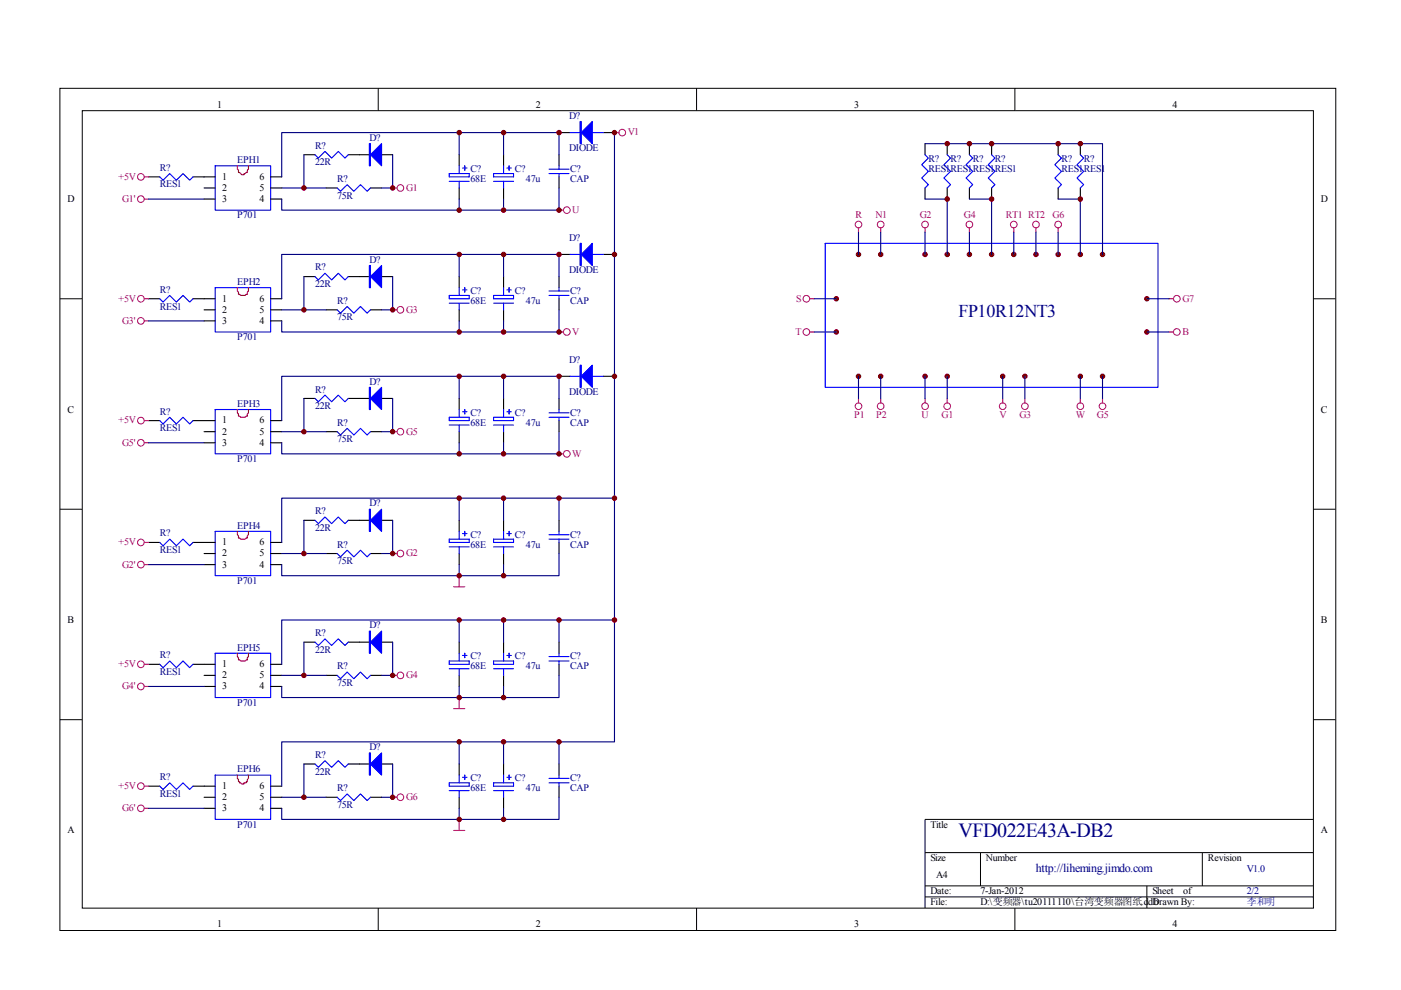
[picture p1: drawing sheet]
<svg xmlns="http://www.w3.org/2000/svg" width="297mm" height="210mm" viewBox="0 0 297 210" stroke-linecap="round" stroke-linejoin="round" font-family="sans-serif">
<g fill="none" stroke="#000" stroke-width=".21">
<path d="M12.7 18.7h270.5v178.6h-270.5zM80.2 18.7v4.7M147.7 18.7v4.7M215.2 18.7v4.7M17.4 23.5h261.1v169h-261.1zM12.7 63.3h4.7M278.4 63.3h4.7M12.7 108h4.7M278.4 108h4.7M12.7 152.6h4.7M278.4 152.6h4.7M278.4 173.7h-82.3v18.8"/>
<path d="M80.2 192.5v4.7M147.7 192.5v4.7M196.1 180.8h82.3M196.1 187.8h82.3M196.1 190.2h82.3M207.9 180.8v7M215.2 192.5v4.7M243.2 187.8v4.7M254.9 180.8v7"/>
</g>
<g fill="none" stroke="#00f" stroke-width=".23">
<path d="M33.9 37.5l.7 .7 1.4-1.4 1.4 1.4 1.4-1.4 1.4 1.4 .7-.7M45.6 35.2h11.8v9.4h-11.8zM66.8 32.8l.7 .7 1.4-1.4 1.4 1.4 1.4-1.4 1.4 1.4 .7-.7M71.5 39.9l.7 .7 1.4-1.4 1.4 1.4 1.4-1.4 1.4 1.4 .7-.7M95.2 36.8h4.3v.7h-4.3zM95.2 38.4h4.3M97.4 35.2v1.6M97.4 38.4v1.5M98.1 35.6h.9M98.5 35.2v.9M104.6 38.4h4.3M104.6 36.8h4.3v.7h-4.3z"/>
<path d="M106.8 35.2v1.6M106.8 38.4v1.5M107.5 35.6h.9M107.9 35.2v.9M116.4 36.8h4.2M116.4 35.9h4.2M118.5 35.2v.7M118.5 36.8v.7M120.9 28.1h7M196.1 32.8l.7 .7-1.4 1.4 1.4 1.4-1.4 1.4 1.4 1.5-.7 .7M200.8 32.8l.7 .7-1.4 1.4 1.4 1.4-1.4 1.4 1.4 1.5-.7 .7M205.5 32.8l.7 .7-1.4 1.4 1.4 1.4-1.4 1.4 1.4 1.5-.7 .7"/>
<path d="M210.2 32.8l.7 .7-1.4 1.4 1.4 1.4-1.4 1.4 1.4 1.5-.7 .7M224.3 32.8l.8 .7-1.5 1.4 1.5 1.4-1.5 1.4 1.5 1.5-.8 .7M229 32.8l.8 .7-1.5 1.4 1.5 1.4-1.5 1.4 1.5 1.5-.8 .7M66.8 58.6l.7 .7 1.4-1.4 1.4 1.4 1.4-1.4 1.4 1.4 .7-.7M120.9 53.9h7M175 51.6h70.5v30.5h-70.5zM33.9 63.3l.7 .7 1.4-1.4 1.4 1.4 1.4-1.4 1.4 1.4 .7-.7M45.6 61h11.8v9.4h-11.8zM71.5 65.7l.7 .7 1.4-1.4 1.4 1.4 1.4-1.4 1.4 1.4 .7-.7M95.2 62.6h4.3v.7h-4.3zM95.2 64.3h4.3M97.4 61v1.6"/>
<path d="M97.4 64.3v1.4M98.1 61.5h.9M98.5 61v.9M104.6 62.6h4.3v.7h-4.3zM104.6 64.3h4.3M106.8 61v1.6M106.8 64.3v1.4M107.5 61.5h.9M107.9 61v.9M116.4 62.6h4.2M116.4 61.7h4.2M118.5 61v.7"/>
<path d="M118.5 62.6v.7M120.9 79.8h7M33.9 89.2l.7 .7 1.4-1.4 1.4 1.4 1.4-1.4 1.4 1.4 .7-.7M45.6 86.8h11.8v9.4h-11.8zM66.8 84.5l.7 .7 1.4-1.4 1.4 1.4 1.4-1.4 1.4 1.4 .7-.7M71.5 91.5l.7 .7 1.4-1.4 1.4 1.4 1.4-1.4 1.4 1.4 .7-.7M95.2 88.5h4.3v.7h-4.3zM95.2 90.1h4.3M97.4 86.8v1.7M97.4 90.1v1.4M98.1 87.3h.9M98.5 86.8v1"/>
<path d="M104.6 88.5h4.3v.7h-4.3zM104.6 90.1h4.3M106.8 86.8v1.7M106.8 90.1v1.4M107.5 87.3h.9M107.9 86.8v1M116.4 88.5h4.2M116.4 87.5h4.2M118.5 86.8v.7M118.5 88.5v.7M33.9 115l.7 .7 1.4-1.4 1.4 1.4 1.4-1.4 1.4 1.4 .7-.7M45.6 112.7h11.8v9.4h-11.8z"/>
<path d="M66.8 110.3l.7 .7 1.4-1.4 1.4 1.4 1.4-1.4 1.4 1.4 .7-.7M71.5 117.4l.7 .7 1.4-1.4 1.4 1.4 1.4-1.4 1.4 1.4 .7-.7M95.2 114.3h4.3v.7h-4.3zM95.2 116h4.3M97.4 112.7v1.6M97.4 116v1.4M98.1 113.1h.9M98.5 112.7v.9M104.6 114.3h4.3v.7h-4.3zM104.6 116h4.3M106.8 112.7v1.6M106.8 116v1.4"/>
<path d="M107.5 113.1h.9M107.9 112.7v.9M116.4 114.3h4.2M116.4 113.4h4.2M118.5 112.7v.7M118.5 114.3v.7M45.6 138.5h11.8v9.4h-11.8zM66.8 136.2l.7 .7 1.4-1.5 1.4 1.5 1.4-1.5 1.4 1.5 .7-.7M97.4 138.5v1.6M98.1 139h.9M98.5 138.5v.9M106.8 138.5v1.6"/>
<path d="M107.5 139h.9M107.9 138.5v.9M116.4 139.2h4.2M118.5 138.5v.7M33.9 140.9l.7 .7 1.4-1.5 1.4 1.5 1.4-1.5 1.4 1.5 .7-.7M71.5 143.2l.7 .7 1.4-1.4 1.4 1.4 1.4-1.4 1.4 1.4 .7-.7M95.2 140.1h4.3v.8h-4.3zM95.2 141.8h4.3M97.4 141.8v1.4M104.6 140.1h4.3v.8h-4.3zM104.6 141.8h4.3M106.8 141.8v1.4"/>
<path d="M116.4 140.1h4.2M118.5 140.1v.8M33.9 166.7l.7 .7 1.4-1.4 1.4 1.4 1.4-1.4 1.4 1.4 .7-.7M45.6 164.3h11.8v9.4h-11.8zM66.8 162l.7 .7 1.4-1.4 1.4 1.4 1.4-1.4 1.4 1.4 .7-.7M71.5 169l.7 .7 1.4-1.4 1.4 1.4 1.4-1.4 1.4 1.4 .7-.7M95.2 166h4.3v.7h-4.3zM95.2 167.6h4.3M97.4 164.3v1.7M97.4 167.6v1.4M98.1 164.8h.9M98.5 164.3v1"/>
<path d="M104.6 166h4.3v.7h-4.3zM104.6 167.6h4.3M106.8 164.3v1.7M106.8 167.6v1.4M107.5 164.8h.9M107.9 164.3v1M116.4 166h4.2M116.4 165h4.2M118.5 164.3v.7M118.5 166v.7"/>
</g>
<g fill="none" stroke="#000" stroke-width=".23">
<path d="M31.5 37.5h2.4M40.9 37.5h4.7M43.3 39.9h2.3M57.4 37.5h2.3M57.4 39.9h2.3M64.4 32.8h2.4M69.1 39.9h2.4M73.8 32.8h4.7M78.5 39.9h2.4M80.9 32.8h2.3M97.4 32.8v2.4M97.4 39.9v2.3"/>
<path d="M106.8 32.8v2.4M106.8 39.9v2.3M118.5 28.1h2.4M118.5 32.8v2.4M118.5 37.5v2.4M127.9 28.1h2.4M196.1 30.5v2.3M196.1 39.9v2.3M200.8 30.5v2.3M200.8 39.9v2.3M205.5 30.5v2.3M205.5 39.9v2.3"/>
<path d="M210.2 30.5v2.3M210.2 39.9v2.3M224.3 30.5v2.3M224.3 39.9v2.3M229 30.5v2.3M229 39.9v2.3M43.3 42.2h2.3M57.4 42.2h2.3M64.4 58.6h2.4M73.8 58.6h4.7M80.9 58.6h2.3M97.4 58.6v2.4"/>
<path d="M106.8 58.6v2.4M118.5 58.6v2.4M118.5 53.9h2.4M127.9 53.9h2.4M31.5 63.3h2.4M40.9 63.3h4.7M43.3 65.7h2.3M43.3 68h2.3M57.4 63.3h2.3M57.4 65.7h2.3M57.4 68h2.3M69.1 65.7h2.4"/>
<path d="M78.5 65.7h2.4M97.4 65.7v2.3M106.8 65.7v2.3M118.5 63.3v2.4M118.5 79.8h2.4M127.9 79.8h2.4M31.5 89.2h2.4M40.9 89.2h4.7M43.3 91.5h2.3M43.3 93.9h2.3M57.4 89.2h2.3M57.4 91.5h2.3"/>
<path d="M57.4 93.9h2.3M64.4 84.5h2.4M69.1 91.5h2.4M73.8 84.5h4.7M78.5 91.5h2.4M80.9 84.5h2.3M97.4 84.5v2.3M97.4 91.5v2.4M106.8 84.5v2.3M106.8 91.5v2.4M118.5 84.5v2.3M118.5 89.2v2.3"/>
<path d="M31.5 115h2.4M40.9 115h4.7M43.3 117.4h2.3M43.3 119.7h2.3M57.4 115h2.3M57.4 117.4h2.3M57.4 119.7h2.3M64.4 110.3h2.4M69.1 117.4h2.4M73.8 110.3h4.7M78.5 117.4h2.4M80.9 110.3h2.3"/>
<path d="M97.4 110.3v2.4M97.4 117.4v2.3M106.8 110.3v2.4M106.8 117.4v2.3M118.5 110.3v2.4M118.5 115v2.4M64.4 136.2h2.4M73.8 136.2h4.7M80.9 136.2h2.3M97.4 136.2v2.3M106.8 136.2v2.3M118.5 136.2v2.3"/>
<path d="M31.5 140.9h2.4M40.9 140.9h4.7M43.3 143.2h2.3M43.3 145.5h2.3M57.4 140.9h2.3M57.4 143.2h2.3M57.4 145.5h2.3M69.1 143.2h2.4M78.5 143.2h2.4M97.4 143.2v2.3M106.8 143.2v2.3M118.5 140.9v2.3"/>
<path d="M31.5 166.7h2.4M40.9 166.7h4.7M43.3 169h2.3M43.3 171.4h2.3M57.4 166.7h2.3M57.4 169h2.3M57.4 171.4h2.3M64.4 162h2.4M69.1 169h2.4M73.8 162h4.7M78.5 169h2.4M80.9 162h2.3"/>
<path d="M97.4 162v2.3M97.4 169v2.4M106.8 162v2.3M106.8 169v2.4M118.5 162v2.3M118.5 166.7v2.3"/>
</g>
<path d="M50.3 35.2v.7l.3 .2v.5h.2a.74 .74 0 0 0 .9 .4v-.2l.7-.2v-.5l.3-.2v-.7M50.3 61v.7l.3 .2v.5a1.97 1.97 0 0 0 1.8 0v-.5l.3-.2v-.7M50.3 86.8v.7l.3 .3v.4a1.97 1.97 0 0 0 1.8 0v-.4l.3-.3v-.7M50.3 112.7v.7l.3 .2v.5a2.01 2.01 0 0 0 1.8 0v-.5l.3-.2v-.7M50.3 138.5v.7l.3 .2v.5a2.01 2.01 0 0 0 1.8 0v-.5l.3-.2v-.7M50.3 164.3v.7l.3 .3v.4h.2v.3l.5 .2h.4v-.2h.5v-.3h.2v-.4l.3-.3v-.7" fill="none" stroke="#f00" stroke-width=".23"/>
<g fill="none" stroke="#a1006a" stroke-width=".21">
<circle cx="29.9" cy="37.5" r=".7"/>
<circle cx="84.9" cy="39.9" r=".7"/>
<circle cx="131.9" cy="28.1" r=".71"/>
<circle cx="29.9" cy="42.2" r=".7"/>
<circle cx="120.2" cy="44.6" r=".71"/>
<circle cx="182" cy="47.6" r=".7"/>
<circle cx="186.7" cy="47.6" r=".71"/>
<circle cx="196.1" cy="47.6" r=".71"/>
<circle cx="205.5" cy="47.6" r=".7"/>
<circle cx="214.9" cy="47.6" r=".71"/>
<circle cx="219.6" cy="47.6" r=".71"/>
<circle cx="224.3" cy="47.6" r=".71"/>
<circle cx="29.9" cy="68" r=".71"/>
<circle cx="29.9" cy="63.3" r=".7"/>
<circle cx="84.9" cy="65.7" r=".71"/>
<circle cx="120.2" cy="70.4" r=".71"/>
<circle cx="171" cy="70.4" r=".71"/>
<circle cx="171" cy="63.3" r=".71"/>
<circle cx="249.5" cy="70.4" r=".71"/>
<circle cx="249.5" cy="63.3" r=".71"/>
<circle cx="29.9" cy="93.9" r=".7"/>
<circle cx="29.9" cy="89.2" r=".7"/>
<circle cx="84.9" cy="91.5" r=".7"/>
<circle cx="120.2" cy="96.2" r=".71"/>
<circle cx="182" cy="86.1" r=".7"/>
<circle cx="186.7" cy="86.1" r=".71"/>
<circle cx="196.1" cy="86.1" r=".71"/>
<circle cx="200.8" cy="86.1" r=".7"/>
<circle cx="212.6" cy="86.1" r=".71"/>
<circle cx="217.3" cy="86.1" r=".7"/>
<circle cx="229" cy="86.1" r=".7"/>
<circle cx="233.8" cy="86.1" r=".71"/>
<circle cx="29.9" cy="115" r=".7"/>
<circle cx="29.9" cy="119.7" r=".7"/>
<circle cx="84.9" cy="117.4" r=".7"/>
<circle cx="29.9" cy="145.5" r=".71"/>
<circle cx="29.9" cy="140.8" r=".71"/>
<circle cx="84.9" cy="143.2" r=".71"/>
<circle cx="29.9" cy="171.4" r=".7"/>
<circle cx="29.9" cy="166.7" r=".7"/>
<circle cx="84.9" cy="169" r=".7"/>
</g>
<g fill="none" stroke="#a1006a" stroke-width=".23">
<path d="M30.6 37.5h.9M83.2 39.9h1M130.3 28.1h.9M30.6 42.2h.9M118.5 44.6h1M182 48.3v1M186.7 48.3v1M196.1 48.3v1M205.5 48.3v1M214.9 48.3v1M219.6 48.3v1M224.3 48.3v1"/>
<path d="M30.6 63.3h.9M30.6 68h.9M83.2 65.7h1M118.5 70.4h1M171.7 63.3h.9M171.7 70.4h.9M247.9 63.3h.9M247.9 70.4h.9M30.6 89.2h.9M30.6 93.9h.9M83.2 91.5h1M118.5 96.2h1"/>
<path d="M182 84.5v.9M186.7 84.5v.9M196.1 84.5v.9M200.8 84.5v.9M212.6 84.5v.9M217.3 84.5v.9M229 84.5v.9M233.8 84.5v.9M30.6 115h.9M30.6 119.7h.9M83.2 117.4h1M96.2 124.4h2.3"/>
<path d="M97.4 122.1v2.3M30.6 140.9h.9M30.6 145.5h.9M83.2 143.2h1M96.2 150.2h2.3M97.4 147.9v2.3M30.6 166.7h.9M30.6 171.4h.9M83.2 169h1M96.2 176.1h2.3M97.4 173.7v2.4"/>
</g>
<g fill="#00f" stroke="#00f" stroke-width=".23">
<path d="M78.5 32.8l2.4-2.3v4.7z"/>
<path d="M123.2 28.1l2.4-2.3v4.7z"/>
<path d="M78.5 58.6l2.4-2.3v4.7z"/>
<path d="M123.2 53.9l2.4-2.3v4.7z"/>
<path d="M78.5 84.5l2.4-2.4v4.7z"/>
<path d="M123.2 79.8l2.4-2.4v4.7z"/>
<path d="M78.5 110.3l2.4-2.3v4.7z"/>
<path d="M78.5 136.2l2.4-2.4v4.7z"/>
<path d="M78.5 162l2.4-2.4v4.7z"/>
<path d="M78.3 30.5h.2v4.7h-.2z" fill-rule="evenodd"/>
<path d="M123 25.8h.2v4.7h-.2z" fill-rule="evenodd"/>
<path d="M78.3 56.3h.2v4.7h-.2z" fill-rule="evenodd"/>
<path d="M123 51.6h.2v4.7h-.2z" fill-rule="evenodd"/>
<path d="M78.3 82.1h.2v4.7h-.2z" fill-rule="evenodd"/>
<path d="M123 77.4h.2v4.7h-.2z" fill-rule="evenodd"/>
<path d="M78.3 108h.2v4.7h-.2z" fill-rule="evenodd"/>
<path d="M78.3 133.8h.2v4.7h-.2z" fill-rule="evenodd"/>
<path d="M78.3 159.6h.2v4.7h-.2z" fill-rule="evenodd"/>
</g>
<g fill="none" stroke="#000080" stroke-width=".23">
<path d="M59.7 39.9h4.7M64.4 32.8v7.1h4.7M83.2 32.8v7.1h-2.3M97.4 28.1v4.7M106.8 28.1v4.7M118.5 32.8v-4.7h-58.8v9.4M118.5 39.9v4.7h-58.8v-2.4M130.3 28.1v129.2h-11.8M196.1 30.5h37.7v23.4M31.5 42.2h11.8M64.4 58.6v7.1h4.7M83.2 58.6v7.1h-2.3"/>
<path d="M97.4 42.2v2.4M97.4 53.9v4.7M106.8 42.2v2.4M106.8 53.9v4.7M118.5 58.6v-4.7h-58.8v9.4M182 49.3v4.6M186.7 49.3v4.6M196.1 42.2h4.7v11.7M196.1 49.3v4.6M205.5 42.2h4.7v11.7M205.5 49.3v4.6M214.9 49.3v4.6"/>
<path d="M219.6 49.3v4.6M224.3 42.2h4.7v11.7M224.3 49.3v4.6M31.5 68h11.8M59.7 65.7h4.7M97.4 68v2.4M97.4 79.8v4.7M106.8 68v2.4M106.8 79.8v4.7M118.5 65.7v4.7h-58.8v-2.4M172.6 63.3h4.7M172.6 70.4h4.7"/>
<path d="M182 79.8v4.7M186.7 79.8v4.7M196.1 79.8v4.7M200.8 79.8v4.7M212.6 79.8v4.7M217.3 79.8v4.7M229 79.8v4.7M233.8 79.8v4.7M243.2 63.3h4.7M243.2 70.4h4.7M31.5 93.9h11.8M59.7 91.5h4.7"/>
<path d="M64.4 84.5v7h4.7M83.2 84.5v7h-2.3M97.4 93.9v2.3M106.8 93.9v2.3M118.5 84.5v-4.7h-58.8v9.4M118.5 91.5v4.7h-58.8v-2.3M31.5 119.7h11.8M59.7 117.4h4.7M64.4 110.3v7.1h4.7M83.2 110.3v7.1h-2.3M97.4 105.6v4.7M97.4 119.7v2.4"/>
<path d="M106.8 105.6v4.7M106.8 119.7v2.4M118.5 110.3v-4.7h-58.8v9.4M118.5 117.4v4.7h-58.8v-2.4M118.5 105.6h11.8M64.4 136.2v7h4.7M83.2 136.2v7h-2.3M97.4 131.5v4.7M106.8 131.5v4.7M118.5 136.2v-4.7h-58.8v9.4M118.5 131.5h11.8M31.5 145.5h11.8"/>
<path d="M59.7 143.2h4.7M97.4 145.5v2.4M97.4 157.3v4.7M106.8 145.5v2.4M106.8 157.3v4.7M118.5 143.2v4.7h-58.8v-2.4M31.5 171.4h11.8M59.7 169h4.7M64.4 162v7h4.7M83.2 162v7h-2.3M97.4 171.4v2.3M106.8 171.4v2.3"/>
<path d="M118.5 162v-4.7h-58.8v9.4M118.5 169v4.7h-58.8v-2.3"/>
</g>
<g fill="#800000" stroke="#800000" stroke-width=".21">
<circle cx="118.5" cy="28.1" r=".47"/>
<circle cx="83.2" cy="39.9" r=".47"/>
<circle cx="64.4" cy="39.9" r=".47"/>
<circle cx="97.4" cy="28.1" r=".47"/>
<circle cx="106.8" cy="28.1" r=".47"/>
<circle cx="106.8" cy="44.6" r=".47"/>
<circle cx="97.4" cy="44.6" r=".47"/>
<circle cx="118.5" cy="53.9" r=".47"/>
<circle cx="64.4" cy="65.7" r=".47"/>
<circle cx="97.4" cy="53.9" r=".47"/>
<circle cx="106.8" cy="53.9" r=".47"/>
<circle cx="106.8" cy="70.4" r=".47"/>
<circle cx="97.4" cy="70.4" r=".47"/>
<circle cx="118.5" cy="79.8" r=".47"/>
<circle cx="64.4" cy="91.5" r=".47"/>
<circle cx="97.4" cy="79.8" r=".47"/>
<circle cx="106.8" cy="79.8" r=".47"/>
<circle cx="106.8" cy="96.2" r=".47"/>
<circle cx="97.4" cy="96.2" r=".47"/>
<circle cx="64.4" cy="117.4" r=".47"/>
<circle cx="97.4" cy="105.6" r=".47"/>
<circle cx="106.8" cy="105.6" r=".47"/>
<circle cx="106.8" cy="122.1" r=".47"/>
<circle cx="64.4" cy="143.2" r=".47"/>
<circle cx="97.4" cy="131.5" r=".47"/>
<circle cx="106.8" cy="131.5" r=".47"/>
<circle cx="106.8" cy="147.9" r=".47"/>
<circle cx="64.4" cy="169" r=".47"/>
<circle cx="97.4" cy="157.3" r=".47"/>
<circle cx="106.8" cy="157.3" r=".47"/>
<circle cx="106.8" cy="173.7" r=".47"/>
<circle cx="130.3" cy="28.1" r=".47"/>
<circle cx="118.5" cy="157.3" r=".47"/>
<circle cx="118.5" cy="131.5" r=".47"/>
<circle cx="130.3" cy="131.5" r=".47"/>
<circle cx="118.5" cy="105.6" r=".47"/>
<circle cx="130.3" cy="105.6" r=".47"/>
<circle cx="130.3" cy="53.9" r=".47"/>
<circle cx="130.3" cy="79.8" r=".47"/>
<circle cx="83.2" cy="65.7" r=".47"/>
<circle cx="83.2" cy="91.5" r=".47"/>
<circle cx="83.2" cy="117.4" r=".47"/>
<circle cx="83.2" cy="143.2" r=".47"/>
<circle cx="83.2" cy="169" r=".47"/>
<circle cx="97.4" cy="122.1" r=".47"/>
<circle cx="97.4" cy="147.9" r=".47"/>
<circle cx="97.4" cy="173.7" r=".47"/>
<circle cx="118.5" cy="44.6" r=".47"/>
<circle cx="118.5" cy="70.4" r=".47"/>
<circle cx="118.5" cy="96.2" r=".47"/>
<circle cx="182" cy="79.8" r=".47"/>
<circle cx="186.7" cy="79.8" r=".47"/>
<circle cx="182" cy="53.9" r=".47"/>
<circle cx="186.7" cy="53.9" r=".47"/>
<circle cx="196.1" cy="53.9" r=".47"/>
<circle cx="219.6" cy="53.9" r=".47"/>
<circle cx="200.8" cy="53.9" r=".47"/>
<circle cx="224.3" cy="53.9" r=".47"/>
<circle cx="205.5" cy="53.9" r=".47"/>
<circle cx="229.1" cy="53.9" r=".47"/>
<circle cx="210.2" cy="53.9" r=".47"/>
<circle cx="233.8" cy="53.9" r=".47"/>
<circle cx="214.9" cy="53.9" r=".47"/>
<circle cx="177.3" cy="63.3" r=".47"/>
<circle cx="177.3" cy="70.4" r=".47"/>
<circle cx="196.1" cy="79.8" r=".47"/>
<circle cx="200.8" cy="79.8" r=".47"/>
<circle cx="212.6" cy="79.8" r=".47"/>
<circle cx="217.3" cy="79.8" r=".47"/>
<circle cx="229.1" cy="79.8" r=".47"/>
<circle cx="233.8" cy="79.8" r=".47"/>
<circle cx="243.2" cy="63.3" r=".47"/>
<circle cx="243.2" cy="70.4" r=".47"/>
<circle cx="200.8" cy="30.5" r=".47"/>
<circle cx="205.5" cy="30.5" r=".47"/>
<circle cx="210.2" cy="30.5" r=".47"/>
<circle cx="224.3" cy="30.5" r=".47"/>
<circle cx="229" cy="30.5" r=".47"/>
<circle cx="229" cy="42.2" r=".47"/>
<circle cx="210.2" cy="42.2" r=".47"/>
<circle cx="200.8" cy="42.2" r=".47"/>
</g>
<text font-size="4.2" fill="#000080" x="203.2" y="177.4">VFD022E43A-DB2</text>
<text font-size="3.8" fill="#000080" x="203.2" y="67.2">FP10R12NT3</text>
<text font-size="2.5" fill="#000080" x="219.6" y="184.8">http://liheming.jimdo.com</text>
<g font-size="2.1">
<text x="46.1" y="22.9">1</text>
<text x="113.6" y="22.9">2</text>
<text x="181.1" y="22.9">3</text>
<text x="248.6" y="22.9">4</text>
<text x="47.1" y="38.1">1</text>
<text x="47.1" y="40.5">2</text>
<text x="55" y="40.5">5</text>
<text x="55" y="38.1">6</text>
<text x="14.3" y="42.8">D</text>
<text x="47.1" y="42.8">3</text>
<text x="55" y="42.8">4</text>
<text x="280.1" y="42.8">D</text>
<text x="47.1" y="63.9">1</text>
<text x="55" y="63.9">6</text>
<text x="47.1" y="66.3">2</text>
<text x="47.1" y="68.7">3</text>
<text x="55" y="68.7">4</text>
<text x="55" y="66.3">5</text>
<text x="14.3" y="87.5">C</text>
<text x="47.1" y="89.8">1</text>
<text x="55" y="89.8">6</text>
<text x="280.1" y="87.5">C</text>
<text x="47.1" y="92.1">2</text>
<text x="47.1" y="94.5">3</text>
<text x="55" y="94.5">4</text>
<text x="55" y="92.1">5</text>
<text x="47.1" y="115.6">1</text>
<text x="47.1" y="118">2</text>
<text x="55" y="118">5</text>
<text x="55" y="115.6">6</text>
<text x="47.1" y="120.3">3</text>
<text x="55" y="120.3">4</text>
<text x="14.3" y="132.1">B</text>
<text x="280.1" y="132.1">B</text>
<text x="47.1" y="141.5">1</text>
<text x="47.1" y="143.8">2</text>
<text x="55" y="143.8">5</text>
<text x="55" y="141.5">6</text>
<text x="47.1" y="146.1">3</text>
<text x="55" y="146.1">4</text>
<text x="47.1" y="167.3">1</text>
<text x="55" y="167.3">6</text>
<text x="47.1" y="169.6">2</text>
<text x="47.1" y="172">3</text>
<text x="55" y="172">4</text>
<text x="55" y="169.6">5</text>
<text x="14.3" y="176.7">A</text>
<text x="197.3" y="175.5">Title</text>
<text x="280.1" y="176.7">A</text>
<text x="197.3" y="182.6">Size</text>
<text x="209" y="182.6">Number</text>
<text x="256.1" y="182.6">Revision</text>
<text x="197.3" y="189.6">Date:</text>
<text x="197.3" y="192">File:</text>
<text x="198.5" y="186.1">A4</text>
<text x="207.9" y="189.6">7-Jan-2012</text>
<text x="207.9" y="192">D:\变频器\tu20111110\台湾变频器图纸.ddb</text>
<text x="244.3" y="189.6">Sheet</text>
<text x="244.3" y="192">Drawn By:</text>
<text x="250.9" y="189.6">of</text>
<text x="46.1" y="196.6">1</text>
<text x="113.6" y="196.6">2</text>
<text x="181.1" y="196.6">3</text>
<text x="248.6" y="196.6">4</text>
</g>
<g font-size="2.1" fill="#000080">
<text x="78.3" y="29.9">D?</text>
<text x="120.6" y="25.2">D?</text>
<text x="50.3" y="34.6">EPH1</text>
<text x="66.8" y="31.5">R?</text>
<text x="66.8" y="35.1">22R</text>
<text x="120.6" y="32">DIODE</text>
<text x="196.8" y="34.4">R?</text>
<text x="201.5" y="34.4">R?</text>
<text x="206.2" y="34.4">R?</text>
<text x="210.9" y="34.4">R?</text>
<text x="225" y="34.4">R?</text>
<text x="229.8" y="34.4">R?</text>
<text x="33.9" y="36.3">R?</text>
<text x="33.9" y="39.7">RES1</text>
<text x="71.5" y="38.6">R?</text>
<text x="99.7" y="36.5">C?</text>
<text x="99.7" y="38.6">68E</text>
<text x="109.1" y="36.5">C?</text>
<text x="111.5" y="38.6">47u</text>
<text x="120.9" y="36.5">C?</text>
<text x="120.9" y="38.6">CAP</text>
<text x="196.8" y="36.5">RES1RES1RES1RES1</text>
<text x="225" y="36.5">RES1RES1</text>
<text x="50.3" y="46.3">P701</text>
<text x="71.5" y="42.1">75R</text>
<text x="120.6" y="51.1">D?</text>
<text x="66.8" y="57.3">R?</text>
<text x="78.3" y="55.7">D?</text>
<text x="120.6" y="57.8">DIODE</text>
<text x="33.9" y="62.1">R?</text>
<text x="33.9" y="65.6">RES1</text>
<text x="50.3" y="60.5">EPH2</text>
<text x="66.8" y="60.9">22R</text>
<text x="71.5" y="64.4">R?</text>
<text x="99.7" y="62.3">C?</text>
<text x="99.7" y="64.4">68E</text>
<text x="109.1" y="62.3">C?</text>
<text x="111.5" y="64.4">47u</text>
<text x="120.9" y="62.3">C?</text>
<text x="120.9" y="64.4">CAP</text>
<text x="71.5" y="67.9">75R</text>
<text x="50.3" y="72.2">P701</text>
<text x="120.6" y="76.9">D?</text>
<text x="66.8" y="83.2">R?</text>
<text x="78.3" y="81.5">D?</text>
<text x="120.6" y="83.7">DIODE</text>
<text x="33.9" y="87.9">R?</text>
<text x="50.3" y="86.3">EPH3</text>
<text x="66.8" y="86.7">22R</text>
<text x="99.7" y="88.2">C?</text>
<text x="109.1" y="88.2">C?</text>
<text x="120.9" y="88.2">C?</text>
<text x="33.9" y="91.5">RES1</text>
<text x="71.5" y="90.3">R?</text>
<text x="71.5" y="93.7">75R</text>
<text x="99.7" y="90.3">68E</text>
<text x="111.5" y="90.3">47u</text>
<text x="120.9" y="90.3">CAP</text>
<text x="50.3" y="98">P701</text>
<text x="78.3" y="107.4">D?</text>
<text x="33.9" y="113.7">R?</text>
<text x="50.3" y="112.1">EPH4</text>
<text x="66.8" y="109.1">R?</text>
<text x="66.8" y="112.5">22R</text>
<text x="99.7" y="114">C?</text>
<text x="109.1" y="114">C?</text>
<text x="120.9" y="114">C?</text>
<text x="33.9" y="117.3">RES1</text>
<text x="71.5" y="116.1">R?</text>
<text x="71.5" y="119.6">75R</text>
<text x="99.7" y="116.1">68E</text>
<text x="111.5" y="116.1">47u</text>
<text x="120.9" y="116.1">CAP</text>
<text x="50.3" y="123.9">P701</text>
<text x="50.3" y="137.9">EPH5</text>
<text x="66.8" y="134.9">R?</text>
<text x="78.3" y="133.2">D?</text>
<text x="33.9" y="139.5">R?</text>
<text x="33.9" y="143.1">RES1</text>
<text x="66.8" y="138.4">22R</text>
<text x="71.5" y="141.9">R?</text>
<text x="99.7" y="139.8">C?</text>
<text x="99.7" y="141.9">68E</text>
<text x="109.1" y="139.8">C?</text>
<text x="111.5" y="141.9">47u</text>
<text x="120.9" y="139.8">C?</text>
<text x="120.9" y="141.9">CAP</text>
<text x="50.3" y="149.7">P701</text>
<text x="71.5" y="145.5">75R</text>
<text x="66.8" y="160.7">R?</text>
<text x="78.3" y="159.1">D?</text>
<text x="33.9" y="165.5">R?</text>
<text x="50.3" y="163.8">EPH6</text>
<text x="66.8" y="164.3">22R</text>
<text x="71.5" y="167.7">R?</text>
<text x="99.7" y="165.6">C?</text>
<text x="99.7" y="167.7">68E</text>
<text x="109.1" y="165.6">C?</text>
<text x="111.5" y="167.7">47u</text>
<text x="120.9" y="165.6">C?</text>
<text x="120.9" y="167.7">CAP</text>
<text x="33.9" y="168.9">RES1</text>
<text x="71.5" y="171.3">75R</text>
<text x="50.3" y="175.5">P701</text>
<text x="264.3" y="184.9">V1.0</text>
<text x="264.3" y="192">李和明</text>
<text x="264.3" y="189.6">2/2</text>
</g>
<g font-size="2.1" fill="#a1006a">
<text x="133.1" y="28.7">V1</text>
<text x="25.1" y="38.1">+5V</text>
<text x="86.1" y="40.5">G1</text>
<text x="25.9" y="42.8">G1'</text>
<text x="121.3" y="45.1">U</text>
<text x="181.4" y="46.3">R</text>
<text x="185.6" y="46.3">N1</text>
<text x="195" y="46.3">G2</text>
<text x="204.4" y="46.3">G4</text>
<text x="213.3" y="46.3">RT1 RT2</text>
<text x="223.2" y="46.3">G6</text>
<text x="25.1" y="63.9">+5V</text>
<text x="168.8" y="63.9">S</text>
<text x="250.7" y="63.9">G7</text>
<text x="25.9" y="68.7">G3'</text>
<text x="86.1" y="66.3">G3</text>
<text x="121.3" y="71">V</text>
<text x="168.7" y="71">T</text>
<text x="250.7" y="71">B</text>
<text x="25.1" y="89.8">+5V</text>
<text x="181.1" y="88.6">P1</text>
<text x="185.8" y="88.6">P2</text>
<text x="195.4" y="88.6">U</text>
<text x="199.6" y="88.6">G1</text>
<text x="211.9" y="88.6">V</text>
<text x="216.2" y="88.6">G3</text>
<text x="228.1" y="88.6">W</text>
<text x="232.6" y="88.6">G5</text>
<text x="25.9" y="94.5">G5'</text>
<text x="86.1" y="92.1">G5</text>
<text x="121.3" y="96.9">W</text>
<text x="25.1" y="115.6">+5V</text>
<text x="86.1" y="118">G2</text>
<text x="25.9" y="120.3">G2'</text>
<text x="25.1" y="141.5">+5V</text>
<text x="86.1" y="143.8">G4</text>
<text x="25.9" y="146.1">G4'</text>
<text x="25.1" y="167.3">+5V</text>
<text x="25.9" y="172">G6'</text>
<text x="86.1" y="169.6">G6</text>
</g>
</svg>
